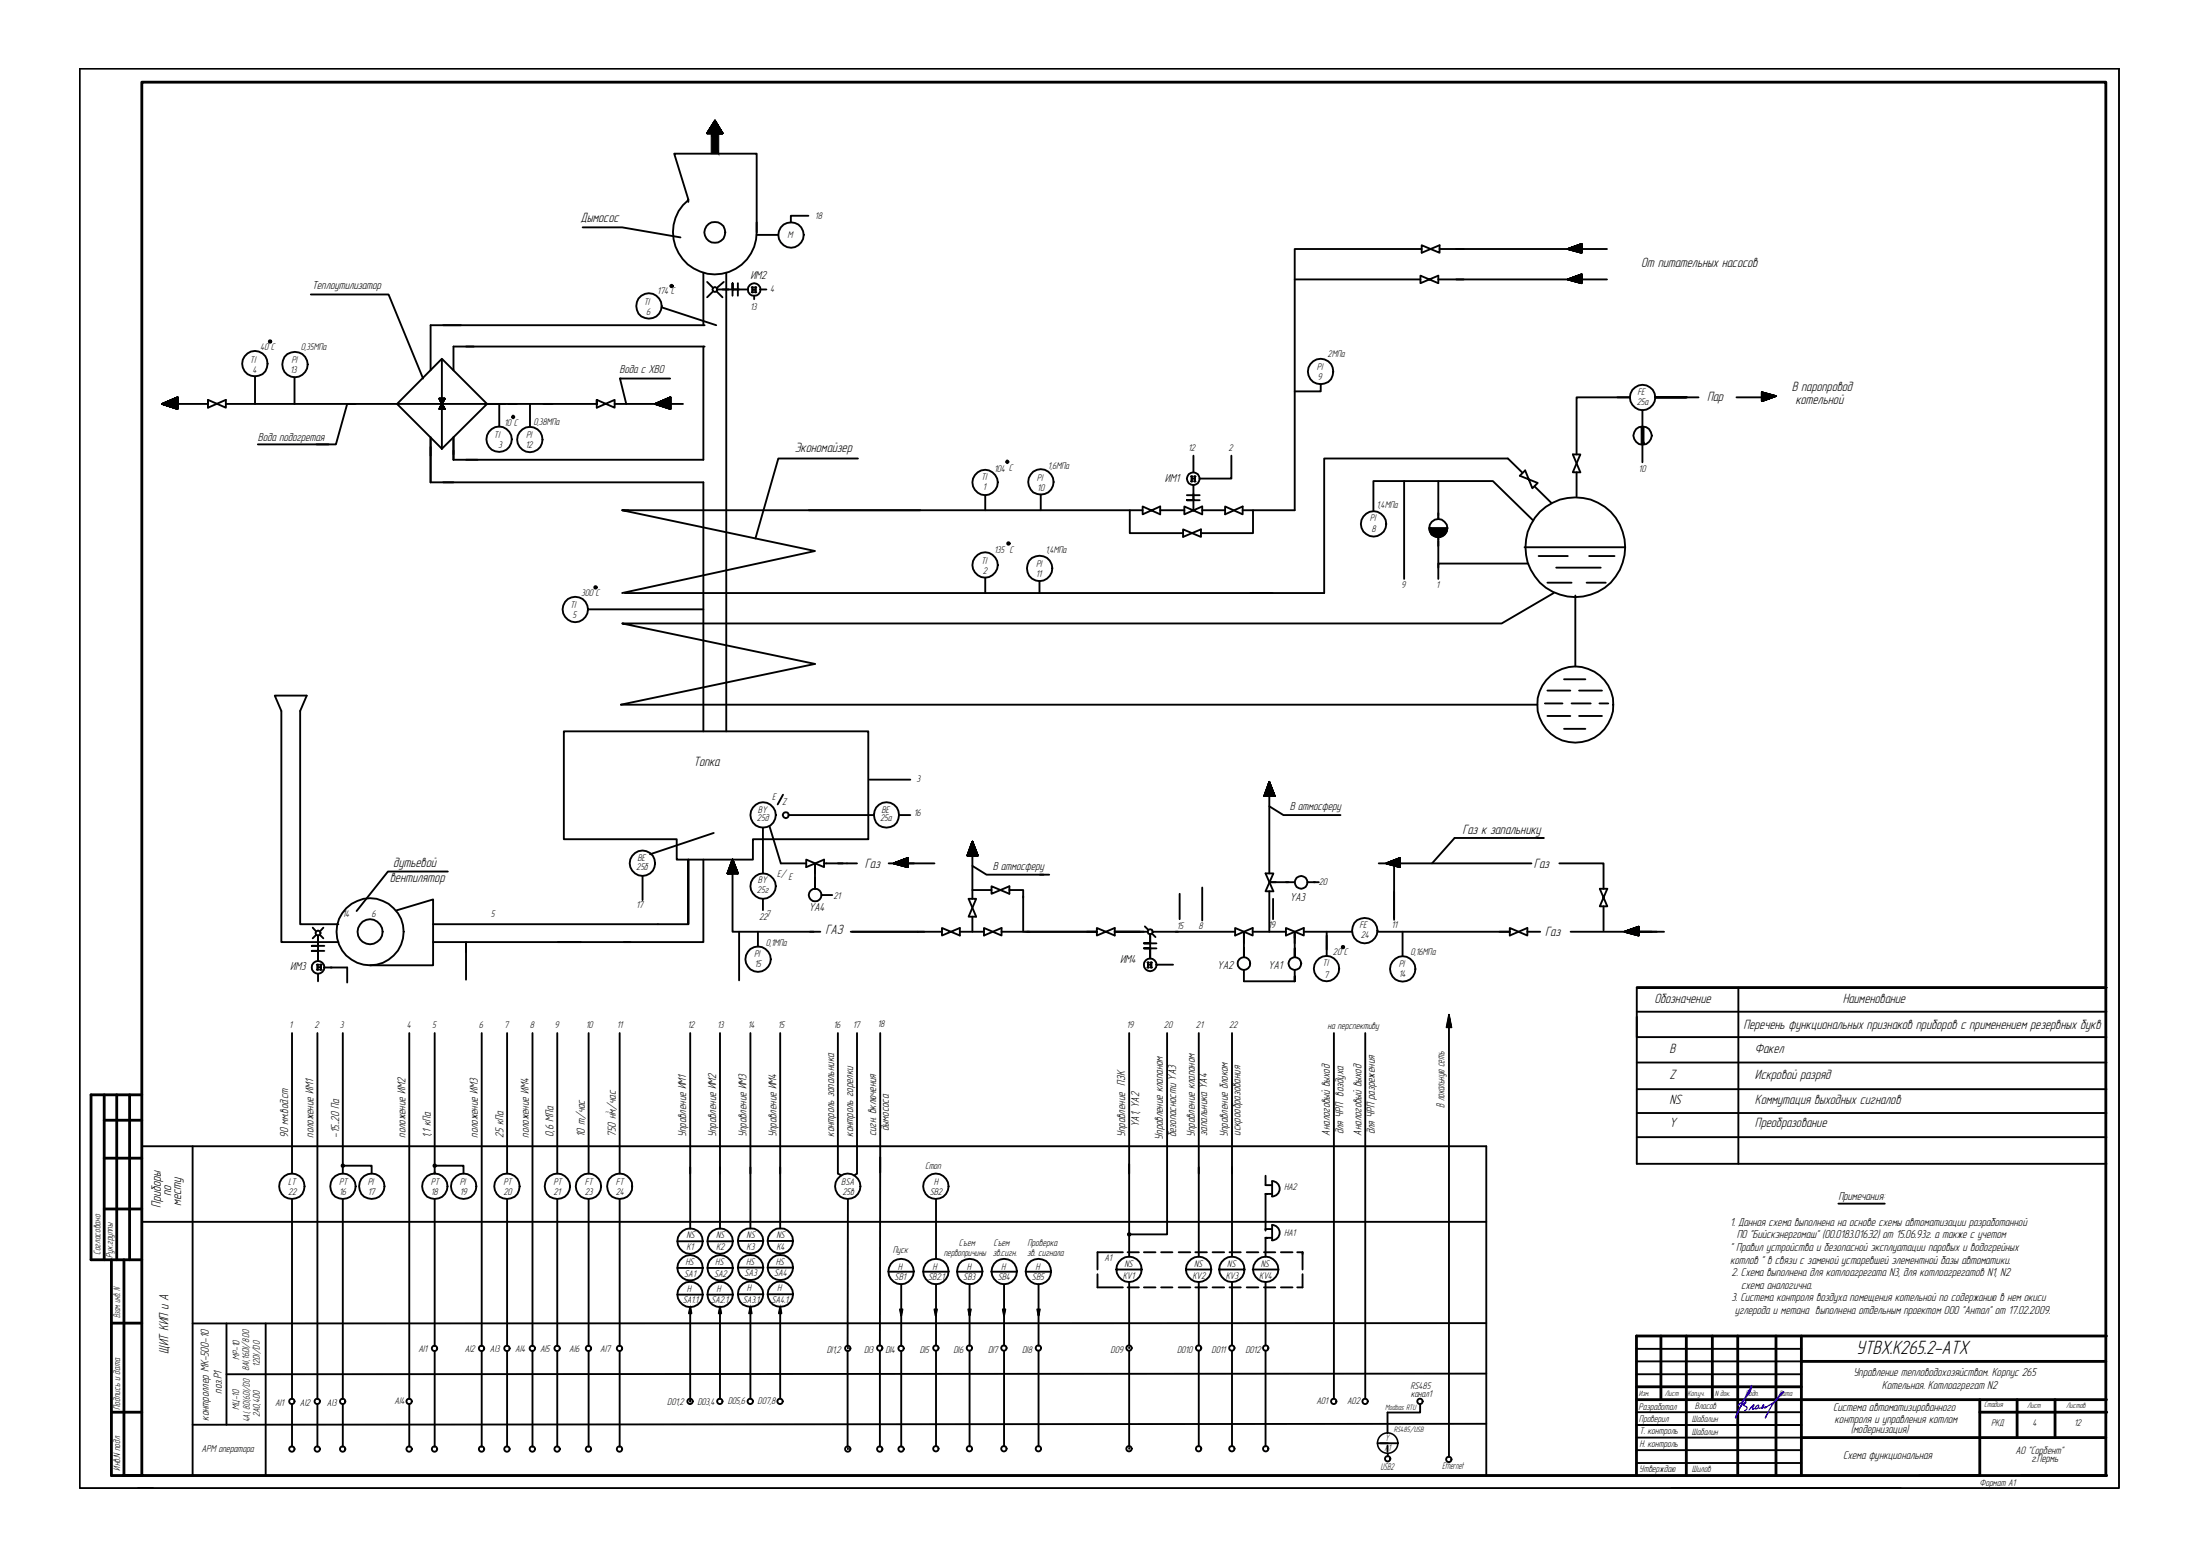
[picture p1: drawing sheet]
<svg xmlns="http://www.w3.org/2000/svg" width="297mm" height="210mm" viewBox="0 0 297 210" stroke-linecap="round" stroke-linejoin="round" font-family="sans-serif">
<!-- layer: 0 -->
<g fill="none" stroke="#000" stroke-width=".25">
<path d="M195.6 138.6v58.1M221 133.3v23.8h63.4M221 140h63.4M234.7 133.3v23.8M284.4 133.3h-63.4h63.4M19.1 154.7h181.6M26 154.7v44.5M170.9 160h.9M171.7 159.4a1.04 1.04 0 0 1 1.1 1.1 1.04 1.04 0 0 1-1.1 1M171.8 159.5v2M221 150.2h63.4M221 143.4h63.4"/>
<path d="M221 153.5h63.4M221 147h63.4M19.1 164.9h181.6M30.6 178.6v13.7M35.9 178.6v20.6M93 177.3l.2-.9 .2 .9M97 177.3l.2-.9 .2 .9M101.1 177.3l.2-.9 .2 .9M105.2 177.3l.1-.9 .2 .9M121.5 176.7l.2 .9 .1-.9M126.2 176.7l.1 .9 .2-.9M130.7 176.7l.2 .9 .2-.9"/>
<path d="M135.4 176.7l.2 .9 .1-.9M140.1 176.7l.1 .9 .2-.9M170.9 165.9h.9M171.1 167.1h-.2h.9M171.1 161.2h-.2h.9M171.7 165.4a1.04 1.04 0 0 1 1.1 1 1.04 1.04 0 0 1-1.1 1M171.8 165.4v2M200.7 178.6h-174.7M19.1 199.2h248.2M186 194.8h2.7M187.3 190.7v2.8M187.3 195.2v.8"/>
<path d="M187.4 196.2v.4M200.7 192.2l-174.7 .1M200.7 185.4l-170.1 .1M221 183.8h22.2M221 185.5h22.2M221 192.4h22.2M221 190.6h22.2M221 182.1h22.2M221 194.1h22.2M221 195.7h22.2M221 197.5h22.2"/>
<circle cx="39.4" cy="189.2" r=".36"/>
<circle cx="39.4" cy="195.6" r=".36"/>
<circle cx="42.8" cy="189.2" r=".36"/>
<circle cx="42.8" cy="195.6" r=".36"/>
<circle cx="46.3" cy="189.2" r=".36"/>
<circle cx="46.3" cy="195.6" r=".36"/>
<circle cx="55.2" cy="189.2" r=".36"/>
<circle cx="55.2" cy="195.6" r=".36"/>
<circle cx="58.7" cy="195.6" r=".36"/>
<circle cx="58.7" cy="182" r=".36"/>
<circle cx="65" cy="195.6" r=".36"/>
<circle cx="65" cy="182" r=".36"/>
<circle cx="68.4" cy="195.6" r=".36"/>
<circle cx="68.4" cy="182" r=".36"/>
<circle cx="71.9" cy="195.6" r=".36"/>
<circle cx="71.9" cy="182" r=".36"/>
<circle cx="75.2" cy="195.6" r=".36"/>
<circle cx="75.2" cy="182" r=".36"/>
<circle cx="79.5" cy="195.6" r=".36"/>
<circle cx="79.5" cy="182" r=".36"/>
<circle cx="83.6" cy="195.6" r=".36"/>
<circle cx="83.6" cy="182" r=".36"/>
<circle cx="93.2" cy="189.2" r=".36"/>
<circle cx="97.2" cy="189.2" r=".36"/>
<circle cx="101.3" cy="189.2" r=".36"/>
<circle cx="105.3" cy="189.2" r=".36"/>
<circle cx="114.5" cy="195.6" r=".36"/>
<circle cx="114.5" cy="182" r=".36"/>
<circle cx="118.8" cy="195.6" r=".36"/>
<circle cx="118.8" cy="182" r=".36"/>
<circle cx="121.7" cy="195.6" r=".36"/>
<circle cx="121.7" cy="182" r=".36"/>
<circle cx="126.4" cy="195.6" r=".36"/>
<circle cx="126.4" cy="182" r=".36"/>
<circle cx="130.9" cy="195.6" r=".36"/>
<circle cx="130.9" cy="182" r=".36"/>
<circle cx="135.5" cy="195.6" r=".36"/>
<circle cx="135.5" cy="182" r=".36"/>
<circle cx="140.2" cy="195.6" r=".36"/>
<circle cx="140.2" cy="182" r=".36"/>
<circle cx="152.4" cy="195.6" r=".36"/>
<circle cx="152.4" cy="182" r=".36"/>
<circle cx="161.8" cy="195.6" r=".36"/>
<circle cx="161.8" cy="182" r=".36"/>
<circle cx="166.3" cy="195.6" r=".36"/>
<circle cx="166.3" cy="182" r=".36"/>
<circle cx="170.9" cy="195.6" r=".36"/>
<circle cx="170.9" cy="182" r=".36"/>
<circle cx="180.1" cy="189.2" r=".36"/>
<circle cx="184.3" cy="189.2" r=".36"/>
<circle cx="187.4" cy="196.9" r=".36"/>
<circle cx="191.7" cy="189.2" r=".36"/>
<circle cx="195.6" cy="197" r=".36"/>
</g>
<g fill="none" stroke="#000" stroke-width=".38">
<path d="M221 187.2h22.2M221 188.9h63.4M224.3 180.3v8.6M227.7 180.3v18.9M231.2 180.3v8.6M234.6 180.3v18.9M239.8 180.3v18.9M243.2 183.8h41.1M243.2 180.3v18.9M243.2 194.1h41.1M267.3 188.9v10.3h-248.2v-188.1h265.2v188.1M267.3 190.6h17.2"/>
<path d="M272.3 188.9v5.2M272.9 199.2h11.5M277.5 188.9v5.2M284.4 180.3h-63.4v18.9"/>
</g>
<!-- layer: 1 -->
<g fill="none" stroke="#000" stroke-width=".25">
<path d="M95.5 18l1-1.7 1.1 1.7h-2.1h1M96.5 16.3v1.7h1.1h-2.1zM96.5 16.3v1.7v-1.7M96.5 18h1.1h-1.1M96.5 16.3l1.1 1.7h-1.1v-1.7l1.1 1.7zM97.6 18h-2.1h2.1M42 39.8h10.5l4.6 11.3M78.7 30.7h5.3l7.9 1.3M90.6 38.5h.2l.1 .1-.1 .1h-.2l-.1-.1zM92.9 27a5.6 5.6 0 0 0 1.2 9.5 5.6 5.6 0 0 0 8.1-5.1v-10.7h-11.2l1.9 6.2v.4M95 36.8v7.1M95.5 38.1l.8 .8"/>
<path d="M96.3 38.9l.2-.2 .2 .2 .2 .2-.2 .2-.2 .1-.2-.1-.1-.2zM96.3 39.3l-.8 .8M96.7 39.3l.9 .8M96.9 39.1h4.1M97.7 38.1l-.9 .8M98.1 36.8v61.9M99.8 39.1h-.9v-.9v1.7M102.2 30v1.4M102.2 31.7h2.9M109.1 29.1h-2.3v.9M174.8 37.7h17M191.8 37.2l2.4 1v-1l-2.4 1z"/>
<path d="M192 33.6h-17.2v35.3h-7M192 33.1l2.4 1v-1l-2.4 1zM194.2 37.7h17.5M194.4 33.6h17.3M211.7 33.6l1.8-.7v1.2zM211.7 33.6l1.8-.7v1.2l-1.8-.5 1.8-.7zM211.7 33.6l1.8 .5-1.8-.5M211.7 37.7l1.8-.7v1.2l-1.8-.5 1.8-.7zM211.7 37.7l1.8 .5-1.8-.5M211.7 37.7l1.8-.7v1.2zM213.5 34.1v-1.2v1.2M213.5 38.2v-1.2v1.2"/>
<path d="M213.5 37.7h3.5M213.5 33.6h3.5M21.9 54.5l2.1-.9v1.6l-2.1-.7 2.1-.9zM21.9 54.5l2.1 .7-2.1-.7 2.1-.9v1.6zM24 53.6v1.6v-1.6M28.1 54l2.4 1v-1l-2.4 1zM28.1 54v.5h-4.3M30.5 54.5h44.1M34.4 50.8v3.7M34.8 60h9.6M39.8 50.9v3.6M46.9 54.5l-1.5 5.5h-2.7"/>
<path d="M58.1 59v6.1h36.9v33.6M59.3 53.8h.7l-.7 1.4h.7zM59.3 53.8h.7l-.3 .7 .3-.7-.3 .7zM59.3 53.8l.4 .7-.4-.7M59.3 55.2h.7h-.7M59.7 48.4l6.1 6.1-6.1 6.1-6.1-6.1zM59.7 54.5l.3 .7h-.7l.4-.7 .3 .7zM59.7 54.5l-.4 .7 .4-.7M59.7 48.5v12M60 53.8h-.7h.7M67.4 54.5v3.1M69.2 56.2l.1-.1 .1 .2-.1 .2-.2-.2z"/>
<path d="M71.6 54.5v3.1M80.6 54l2.4 1v-1l-2.4 1v-1v.5h-7.2M83 54.5h5.4M83.7 51.1h6.8M83.8 51.1h-.1l.9 3.4M88.4 54.5l2.1-.9v1.6zM88.4 54.5l2.1-.9v1.6l-2.1-.7 2.1-.9zM89.3 41.5l7.4 2.4M90.5 53.6v1.6v-1.6M90.5 55.2l-2.1-.7 2.1 .7M90.5 54.5h1.7M95 46.8v15.3h-33.8v-3.1"/>
<path d="M95.1 46.8h-33.9v3.2M95.1 43.9h-37v6.1M178.3 51.9v.9h-3.5M218.4 53.6h1.7h-7.2v7.7M221.8 55.4v7M223.5 53.6h4.3h-4.3M227.6 53.6h-4.1a1.71 1.71 0 0 0-2.4-1.5 1.71 1.71 0 0 0-.5 2.8 1.71 1.71 0 0 0 2.8-.7l.1-.6h5.8M234.5 53.6h3.6M237.9 53l1.8 .5-1.8 .6 1.8-.6-1.8 .6zM239.7 53.5l-1.8-.5 1.8 .5M84 68.9h70.3M84.9 68.9h-.9l26 5.5-26 5.7"/>
<path d="M115.8 61.9h-10.7l-3.1 10.8M133 66.8v2.1M133 78v2.1M135.9 62.2l.1-.1 .2 .3-.2 .1-.2-.1zM140.3 78.4v1.7M140.5 66.8v2.1M152.5 68.9v3.1h7.2M154.3 68.4l2.3 1v-1l-2.3 1zM156.6 68.9h3.3M159.7 71.5l2.5 1v-1l-2.5 1zM159.9 68.4l2.4 1v-1l-2.4 1zM161.1 61.5v2.3"/>
<path d="M161.1 65.5v3.4M162.3 68.9h3.1M165.4 68.4l2.4 1v-1l-2.4 1zM166.3 61.5v3.1h-4.3M169.2 68.9v3.1h-7M185.4 69v-4.1h16.2l5.4 5.4M189.6 64.9v13.2M193 71.3h2.4M194.2 64.9v5.2M194.2 72.5v4.1M205.2 64.2l2.4 1-.7 .7-1-2.4zM205.5 63.8l-1.9-1.9h-24.8v18.2h-94.5"/>
<path d="M205.8 73.9h13.6M206.3 76.1h-12.1v2M207.2 65.7l2.2 2.2M207.7 75.1h4M208.9 78.7h3.3M210.1 76.6h6M212.4 61.3l1 2.5h-1l1-2.5zM212.9 63.8v3.2M214.2 78.7h2.6M214.6 75.1h3.4M76.1 98.7h41.1v14.6h-15.5v2.7h-10.3v-2.7h-15.3zM79.4 82.3h15.6"/>
<path d="M208.6 95h2.4M208.9 93.2h3.1M208.9 96.6h3.1M209.8 80.1l-7.1 4.1h-118.7l26 5.4-26.2 5.5h123.8M211.2 91.7h2.9M211.2 98.4h2.9M212.2 95h2.6M212.7 80.4v9.6M213.2 93.2h3.1M213.2 96.6h3.1M216 95h1.1M60.5 117.6h-8.1l-4.3 5.4"/>
<path d="M86.8 118.2v3.3M95 116v11.2h-10.8M96.4 112.4l-8.6 2.9M98.2 117.9l.7-1.9-.7 1.9M98.4 117.9h1.2h-1.2M98.9 116v9.8h11.9M98.9 116l-.5 1.9h-.2h.2h-.2zM98.9 116l-.5 1.9h1.2l-.7-1.9-.5 1.9 .5-1.9-.7 1.9h.7M98.9 116l.7 1.9h-1.2l.5-1.9 .7 1.9zM98.9 116l-.5 1.9 .5-1.9M103 111.7v6.2M103.9 111.5l1.5 5h3.5"/>
<path d="M105.7 107.3l-.7 1.3M106.5 110h11.5M108.9 116l2.4 1.1v-1.1l-2.4 1.1zM110 116.7v3.3v-1.4M110 116.5v1.4M111.3 116.5h4.4M117.4 105.2h5.5M118 110h.1M120 116.5h6.2M120.7 116.5l1.9-.7v1.3zM120.7 116.5l1.9-.7v1.3l-1.9-.6 1.9-.7zM120.7 116.5l1.9 .6-1.9-.6"/>
<path d="M121.4 110h1.5M122.6 117.1v-1.3v1.3M130.6 115.5l.7-1.9-.7 1.9M131.3 116.9l1.9 1.2h7.7M131.3 113.6l.7 1.9h-1.2l.5-1.9 .7 1.9zM131.3 113.6l-.5 1.9 .5-1.9M131.3 113.6l-.7 1.9h.7M131.3 113.6l-.5 1.9h-.2h.2h-.2zM131.3 115.1v6.2M133.9 119.6l2.4 1.1v-1.1l-2.4 1.1zM140.4 118.1h1.3M162.3 119.8v4.4"/>
<path d="M170.7 107.4l.7-1.8-.7 1.8M170.9 117.9l1 2.4h-1l1-2.4zM171.4 108.8l1.9 1.2h7.7M171.4 105.6l.7 1.8h-1.2l.5-1.8 .7 1.8zM171.4 105.6l-.5 1.8 .5-1.8M171.4 105.6l-.7 1.8h.7v10.5M171.4 105.6l-.5 1.8h-.2h.2h-.2zM171.4 119.1h3.4M176.5 119.1h1.6M186.2 116.5h2.2M187.2 116.5l1.8-.7v1.3l-1.8-.6 1.8-.7zM187.2 116.5l1.8 .6-1.8-.6"/>
<path d="M188.2 116.9v7.3M188.5 116.5h18.3M208.4 113.1h-12l-3 3.4M210.5 116.5h6v3.5M216 120l1 2.3h-1l1-2.3zM39.4 139.4v19M42.2 125.2l.5 .5M42.7 125.7l.2-.1 .3 .1 .1 .2-.1 .3-.3 .1-.2-.1-.1-.3zM42.7 126.2l-.5 .5M42.8 130.2h.2M42.8 130.9h.2M42.9 130.2v.7"/>
<path d="M42.9 139.4v49.4M42.9 130.6h.4M42.9 131.4v1.1M43.2 126.2l.5 .5M43.2 130.2h.2M43.2 130.9h.2M43.3 130.2v.7v-.7M43.7 125.2l-.5 .5M43.8 127.7h-1.7h.8v-1.4v3.4v-1.3h-.8h1.7M43.8 130.6a.87 .87 0 0 1-1.3 .7 .87 .87 0 0 1-.1-1.4 .87 .87 0 0 1 1.3 .4l.1 .3h1M44.6 130.6h2.3v2M45.7 124.8h-5.2v-28.8l.9-2.1h-4.3l.9 2.1v31.2h7.7"/>
<path d="M46.3 139.4v19M53.5 122.9l5-1.5v8.9h-8.5M55.3 139.4v49.4M58.5 124.8h34.4v-8.8v8.8M58.5 127.2h26.6M58.7 139.4v19M62.9 127.2v5M65 139.4v42.3M68.5 139.4v19M71.9 139.4v42.3M75.2 139.4v19M79.5 139.4v19"/>
<path d="M83.7 139.4v19M93.2 139.4v26.5M97.2 139.4v26.5M99.8 125.8v6.5M101.3 139.4v26.4M102.3 125.8v2M103 121.3v1.6M105.3 139.4v26.4M109.4 125.8h.5M110.9 120.8h1.5M113.1 139.4v19l.5 .3M114.9 125.8h12.3"/>
<path d="M115.7 139.4v19l-.4 .3M118.8 139.4v18.9M127.2 125.3l2.4 1v-1l-2.4 1zM129.6 125.8h3.3M130.8 121.3l1 2.4h-1l1-2.4zM131.3 123.7v2.1M131.3 120.1h2.6M132.9 125.3l2.3 1v-1l-2.3 1zM135.2 125.8h12.9M136.3 120.1h1.8v1.1M138.1 121v4.8M148.1 125.3l2.4 1v-1l-2.4 1z"/>
<path d="M150.5 125.8h4.5M152.5 139.4v30.2M154.6 125.1l.4 .4M154.9 130.6h.2M154.9 129.9h.2M155 129.9v.7M155 130.2h.4M155.3 130.6h.2M155.3 129.9h.2M155.4 129.9v.7M155.5 129.9v.7M155.5 126l.5 .5"/>
<path d="M155.6 125.8l-.1 .2-.2 .1-.3-.1v-.2v-.3l.3-.1 .2 .1 .1 .3h3.5M156.1 130.2a.87 .87 0 0 1-1.2 .8 .87 .87 0 0 1-.2-1.5 .87 .87 0 0 1 1.4 .4v.3h2.3M156.1 127.3h-1.7h.9v-1.2v3.3v-1.4h-.9h1.7M157.6 139.4v27.2h-5.3M158.7 125.8h8.1M159.3 120.7v3.4M161.9 139.4v30.2M166.3 139.4v30.2M166.8 125.3l2.3 1v-1l-2.3 1zM168 126.1v3.1v-1.2M168 125.8v1.5M168 130.9v1.6h6.8"/>
<path d="M169.1 125.8h4.5M171.4 120.3v5.5M171.9 121.3v2.8M173.6 125.3l2.4 1v-1l-2.4 1zM174.8 126.1v3.1v-1.2M174.8 130.9v1.6v-.7M174.8 125.8v1.5M176 125.8h6.6M179.1 125.8v3.2M180.1 139.4v49.4M184.3 139.4v49.4M186 125.8h17.8"/>
<path d="M189.4 125.8v3.3M203.8 125.3l2.4 1v-1l-2.4 1zM206.2 125.8h1.8M212.1 125.8h12.6M216.5 122.3v3.3M219.3 125.8l1.9-.7v1.2zM219.3 125.8l1.9-.7v1.2l-1.9-.5 1.9-.7zM219.3 125.8l1.9 .5-1.9-.5M221 137.2v2.8M221 136.6h63.4M221 133.3h63.4M221.2 126.3v-1.2v1.2"/>
<path d="M46.3 157.4h3.9v1M58.7 157.4h3.9v1M118.8 156.2v25.5M170.9 158.7v1.3M200.7 154.7v44.5M39.4 161.8v27M46.3 161.8v27M58.7 161.8v19.9M68.5 161.8v19.9M75.2 161.8v19.9M79.5 161.8v19.9M83.7 161.8v19.9"/>
<path d="M91.5 167.6h3.4M91.5 171.2h3.4M91.5 174.8h3.4M93.2 169.2v.2M93.2 172.8v.2M93.2 176.4v12.4M95.5 167.6h3.4M95.5 171.2h3.4M95.5 174.8h3.4M97.2 169.2v.2M97.2 172.8v.2M97.2 176.4v12.4"/>
<path d="M99.6 167.5h3.5M99.6 171.1h3.5M99.6 174.7h3.5M101.3 169.2v.2M101.3 172.8v.2M101.3 176.4v12.4M103.6 167.5h3.5M103.6 171.1h3.5M103.6 174.7h3.5M105.3 169.2v.2M105.3 172.8v.2M105.3 176.4v12.4"/>
<path d="M114.5 161.8l-.1 19.9M119.9 171.7h3.5M121.7 173.4v8.3M124.6 171.7h3.5M126.4 161.8v8.1M126.4 173.4v8.3M129.2 171.7h3.4M130.9 173.4v8.3M133.8 171.7h3.5M135.6 173.4v8.3M138.5 171.7h3.4M140.2 173.4v8.3"/>
<path d="M148.2 172v1.8h3.4M150.7 171.4h3.4a1.71 1.71 0 0 1-2.4 1.5 1.71 1.71 0 0 1-.4-2.8 1.71 1.71 0 0 1 2.8 .7v.6M151.6 169h-3.4v2.4M152.2 169h1.6M152.2 173.8h1.6M152.5 173.1v8.5M154.4 169h1.6M154.4 173.8h1.6M156.8 169h1.5M156.8 173.8h1.5M159.1 169h1.6M159.1 173.8h1.6"/>
<path d="M160.1 171.4h3.4a1.71 1.71 0 0 1-2.4 1.5 1.71 1.71 0 0 1-.4-2.8 1.71 1.71 0 0 1 2.8 .7v.6M161.4 169h1.6M161.4 173.8h1.6M161.9 173.1v8.5M163.7 169h1.6M163.7 173.8h1.6M164.6 171.4h3.4a1.71 1.71 0 0 1-2.4 1.5 1.71 1.71 0 0 1-.4-2.8 1.71 1.71 0 0 1 2.8 .7v.6M166 169h1.5M166 173.8h1.5M166.3 173.1v8.5M168.3 169h1.6M168.3 173.8h1.6"/>
<path d="M169.1 171.4h3.5M170.7 169h1.5M170.7 173.8h1.5M170.9 161.2v4.9M170.9 167.1v2.5M170.9 173.1v8.5M172.9 169h1.6M172.9 173.8h1.6M175.1 169h.8v2.4M175.9 172v1.8h-.8M248.2 162.5h6.3M39.4 189.5v5.8"/>
<path d="M42.9 189.5v5.8M46.3 189.5v5.8M55.3 189.2h.1M55.3 195.6h.1M55.3 189.5v5.8M58.7 182.4v12.9M65 182.4v12.9M68.5 182.4v12.9M71.9 182.3v13M75.2 182.4v12.9M79.5 182.4v12.9M83.7 182.4v12.9"/>
<path d="M93.2 189.2h.1M114.4 182.4v12.9M114.5 182h.1M114.5 195.6h.1M118.8 182.4v12.9M121.7 182.4v12.9M126.4 182.3v12.9M130.9 182.3v12.9M135.6 182.3v12.9M140.2 182.3v12.9M152.5 182h.1M152.5 195.6h.1"/>
<path d="M152.5 182.3v12.9M161.9 182.3v12.9M166.3 182.3v12.9M170.9 182.3v12.9M191.7 189.5v1.2h-4.4M18.6 200.9h238M20.7 200.9h-9.9v-191.6h275.3v191.6h-60.4"/>
<circle cx="96.5" cy="31.4" r="1.42"/>
<circle cx="106.8" cy="31.7" r="1.71"/>
<circle cx="34.4" cy="49.1" r="1.72"/>
<circle cx="36.5" cy="46.1" r=".17"/>
<circle cx="39.8" cy="49.2" r="1.72"/>
<circle cx="67.4" cy="59.3" r="1.72"/>
<circle cx="71.5" cy="59.3" r="1.71"/>
<circle cx="87.6" cy="41.3" r="1.73"/>
<circle cx="178.3" cy="50.2" r="1.72"/>
<circle cx="221.8" cy="58.8" r="1.23"/>
<circle cx="80.4" cy="79.3" r=".17"/>
<circle cx="133" cy="65.1" r="1.71"/>
<circle cx="133" cy="76.3" r="1.71"/>
<circle cx="136.2" cy="73.4" r=".17"/>
<circle cx="140.4" cy="76.7" r="1.72"/>
<circle cx="140.5" cy="65.1" r="1.73"/>
<circle cx="185.5" cy="70.7" r="1.71"/>
<circle cx="194.2" cy="71.3" r="1.24"/>
<circle cx="212.7" cy="73.9" r="6.7"/>
<circle cx="77.7" cy="82.3" r="1.71"/>
<circle cx="212.7" cy="95.1" r="5.1"/>
<circle cx="86.7" cy="116.5" r="1.71"/>
<circle cx="103" cy="110" r="1.72"/>
<circle cx="103" cy="119.6" r="1.71"/>
<circle cx="106.1" cy="110" r=".39"/>
<circle cx="119.7" cy="110" r="1.72"/>
<circle cx="175.7" cy="119.1" r=".86"/>
<circle cx="50" cy="125.8" r="1.69"/>
<circle cx="50" cy="125.8" r="4.5"/>
<circle cx="102.4" cy="129.5" r="1.72"/>
<circle cx="110.1" cy="120.8" r=".86"/>
<circle cx="167.9" cy="130.1" r=".85"/>
<circle cx="174.8" cy="130.1" r=".86"/>
<circle cx="179.1" cy="130.7" r="1.71"/>
<circle cx="181.3" cy="127.9" r=".17"/>
<circle cx="184.3" cy="125.6" r="1.72"/>
<circle cx="189.4" cy="130.8" r="1.72"/>
<circle cx="46.3" cy="157.4" r=".17"/>
<circle cx="58.7" cy="157.4" r=".17"/>
<circle cx="39.4" cy="160.1" r="1.72"/>
<circle cx="46.3" cy="160.1" r="1.73"/>
<circle cx="50.2" cy="160.1" r="1.73"/>
<circle cx="58.7" cy="160.1" r="1.73"/>
<circle cx="62.6" cy="160.1" r="1.72"/>
<circle cx="68.4" cy="160.1" r="1.72"/>
<circle cx="75.2" cy="160.1" r="1.73"/>
<circle cx="79.4" cy="160.1" r="1.72"/>
<circle cx="83.6" cy="160.1" r="1.72"/>
<circle cx="93.2" cy="174.7" r="1.71"/>
<circle cx="93.2" cy="167.5" r="1.71"/>
<circle cx="93.2" cy="171.1" r="1.71"/>
<circle cx="97.2" cy="167.5" r="1.72"/>
<circle cx="97.2" cy="174.7" r="1.72"/>
<circle cx="97.2" cy="171.1" r="1.72"/>
<circle cx="101.3" cy="171.1" r="1.73"/>
<circle cx="101.3" cy="167.5" r="1.73"/>
<circle cx="101.3" cy="174.7" r="1.73"/>
<circle cx="105.4" cy="167.5" r="1.72"/>
<circle cx="105.4" cy="174.7" r="1.72"/>
<circle cx="105.4" cy="171.1" r="1.72"/>
<circle cx="114.5" cy="160.1" r="1.72"/>
<circle cx="121.7" cy="171.6" r="1.71"/>
<circle cx="126.4" cy="160.1" r="1.72"/>
<circle cx="126.4" cy="171.6" r="1.71"/>
<circle cx="130.9" cy="171.6" r="1.72"/>
<circle cx="135.6" cy="171.6" r="1.71"/>
<circle cx="140.2" cy="171.6" r="1.71"/>
<circle cx="152.5" cy="166.6" r=".17"/>
<circle cx="170.9" cy="171.3" r="1.71"/>
</g>
<g fill="#000" stroke="#000" stroke-width=".14">
<path d="M96.5 16.3v1.7h-1zM96.5 18h1.1zM96.5 16.3l1.1 1.7h-1.1zM211.7 33.6l1.8-.7v1.2zM211.7 37.7l1.8-.7v1.2zM21.9 54.5l2.1-.9v1.6zM59.3 53.8h.7l-.3 .7zM59.7 54.5l.3 .7h-.7zM88.4 54.5l2.1-.9v1.6zM237.9 53l1.8 .5-1.8 .6zM98.9 116l-.5 1.9h-.2zM98.9 116l.7 1.9h-1.2z"/>
<path d="M120.7 116.5l1.9-.7v1.3zM131.3 113.6l-.5 1.9h-.2zM131.3 113.6l.7 1.9h-1.2zM171.4 105.6l-.5 1.8h-.2zM171.4 105.6l.7 1.8h-1.2zM187.2 116.5l1.8-.7v1.3zM219.3 125.8l1.9-.7v1.2z"/>
<path d="M96 18v2.7h1zM96 18h1v2.7z"/>
<path d="M221.6 57.6l.4 2.4v-2.4zM221.6 57.6l.4 2.4h-.4z"/>
<path d="M193.9 72.5h.6zM193.9 72.5h.4z"/>
<path d="M193.6 72.4l.9 .1 .2-.1zM193.6 72.4l.9 .1z"/>
<path d="M193.4 72.3l1.3 .1 .2-.1zM193.4 72.3l1.3 .1h-1.1z"/>
<path d="M193.3 72.1l1.6 .2 .2-.2zM193.3 72.1l1.6 .2h-1.5z"/>
<path d="M193.1 71.9l2 .2 .2-.2zM193.1 71.9l2 .2h-1.8z"/>
<path d="M193.1 71.8l2.2 .1v-.1zM193.1 71.8l2.2 .1h-2.2z"/>
<path d="M193 71.5l2.3 .3 .1-.3zM193 71.5l2.3 .3h-2.2z"/>
<path d="M193 71.3l2.4 .2v-.2zM193 71.3l2.4 .2h-2.4z"/>
</g>
<path d="M12.3 147.8v22.3M15 199.2h4.1h-2.4M259.2 199.2h25.2" fill="none" stroke="#000" stroke-width=".38"/>
<!-- layer: MAIN -->
<path d="M12.3 147.8h6.8M14.1 147.8v22.3M14.1 151.2h5M14.1 156.3h5M15.8 147.8v22.3M17.5 147.8v22.3M12.3 170.1h6.8M14.1 163.2h5M15 170.1v29.1M15 178.6h4.1M16.7 170.1v29.1M15 190.6h4.1" fill="none" stroke="#000" stroke-width=".38"/>
<!-- layer: 0 -->
<g fill="#000" stroke="#000" stroke-width=".14">
<path d="M93.2 176.4l.2 .9h-.4zM97.2 176.4l.2 .9h-.4zM101.3 176.4l.2 .9h-.4zM105.3 176.4l.2 .9h-.3zM121.5 176.7h.3l-.1 .9zM126.2 176.7h.3l-.2 .9zM130.7 176.7h.4l-.2 .9zM135.4 176.7h.3l-.1 .9zM140.1 176.7h.3l-.2 .9z"/>
<path d="M195.6 136.9l.4 1.8zM195.6 136.9v1.8h.4zM195.6 136.9v1.8h-.3z"/>
</g>
<g fill="none" stroke="#000" stroke-width=".21">
<path d="M195.6 136.9l.4 1.8h-.7z"/>
<circle cx="187.4" cy="194.8" r="1.38"/>
</g>
<path d="M234.7 189.7a5.4 5.4 0 0 0 1.8-2.5v-.2l-2.2 4.3a4.3 4.3 0 0 1 1.4-2.1h.1l-.1 .2-.3 .3 .5 .3v.2l-.3 .2M237 189.9l.2-.1 .3-.1-.1 .3-.2 .2h-.2v-.1l-.4 .1 .2-.6-.7 .7M237.4 190a.67 .67 0 0 0 .8-.3h-.1l-.2 .4 .2-.1M238.2 190l.2-.1-.1 .2a6.9 6.9 0 0 0 2.5-2.3 11.8 11.8 0 0 0-1.9 2.6l-.5 1 .4-.8" fill="none" stroke="#2e00b8" stroke-width=".17"/>
<g font-size="3.5">
<text x="100.5" y="40.6">H</text>
<text x="159.8" y="66.3">H</text>
</g>
<text font-size="2.7" x="250.6" y="182.7">УТВХ.К265.2-АТХ</text>
<g font-size="1.9">
<text x="78.4" y="30">Дымосос</text>
<text x="221.6" y="36">От питательных насосов</text>
<text x="241.9" y="52.8">В паропровод</text>
<text x="230.5" y="54.1">Пар</text>
<text x="242.4" y="54.5">котельной</text>
<text x="107.3" y="61">Экономайзер</text>
<text x="93.6" y="103.3">Топка</text>
<text x="197.5" y="112.6">Газ к запальнику</text>
<text x="52.6" y="119">вентилятор</text>
<text x="53.1" y="117">дутьевой</text>
<text x="116.8" y="117.2">Газ</text>
<text x="207.1" y="117.2">Газ</text>
<text x="111.4" y="126.1">ГАЗ</text>
<text x="208.6" y="126.3">Газ</text>
<text x="223.4" y="135.3">Обозначение</text>
<text x="248.8" y="135.3">Наименование</text>
<text x="225.4" y="142.2">B</text>
<text x="235.4" y="138.9">Перечень функциональных признаков приборов с применением резервных букв</text>
<text x="237" y="142.2">Факел</text>
<text x="225.4" y="145.7">Z</text>
<text x="225.4" y="149">NS</text>
<text x="237" y="145.7">Искровой разряд</text>
<text x="237" y="149">Коммутация выходных сигналов</text>
<text x="225.4" y="152.2">Y</text>
<text x="237" y="152.2">Преобразование</text>
<text x="23.1" y="161.5" transform="rotate(-90 23.1 161.5)">по</text>
<text x="21.7" y="163" transform="rotate(-90 21.7 163)">Приборы</text>
<text x="24.4" y="162.7" transform="rotate(-90 24.4 162.7)">месту</text>
<text x="22.7" y="182.8" transform="rotate(-90 22.7 182.8)">ЩИТ КИП и А</text>
</g>
<g font-size="1.6">
<text x="42.1" y="39.1">Теплоутилизатор</text>
<text x="101.3" y="37.7">ИМ2</text>
<text x="83.7" y="50.4">Вода с ХВО</text>
<text x="34.8" y="59.5">Вода подогретая</text>
<text x="157.3" y="65.1">ИМ1</text>
<text x="174.1" y="109.3">В атмосферу</text>
<text x="134" y="117.4">В атмосферу</text>
<text x="109.2" y="123">YA4</text>
<text x="174.1" y="121.7">YA3</text>
<text x="39.2" y="130.9">ИМ3</text>
<text x="151.2" y="130">ИМ4</text>
<text x="164.4" y="130.8">YA2</text>
<text x="171.2" y="130.8">YA1</text>
<text x="195" y="149.6" transform="rotate(-90 195 149.6)">В локальную сеть</text>
<text x="38.9" y="153.6" transform="rotate(-90 38.9 153.6)">90 мм.вод.ст</text>
<text x="42.3" y="153.6" transform="rotate(-90 42.3 153.6)">положение ИМ1</text>
<text x="45.8" y="153.6" transform="rotate(-90 45.8 153.6)">-15...20 Па</text>
<text x="54.8" y="153.6" transform="rotate(-90 54.8 153.6)">положение ИМ2</text>
<text x="58.2" y="153.6" transform="rotate(-90 58.2 153.6)">1,1 кПа</text>
<text x="64.5" y="153.6" transform="rotate(-90 64.5 153.6)">положение ИМ3</text>
<text x="68" y="153.6" transform="rotate(-90 68 153.6)">25 кПа</text>
<text x="71.4" y="153.6" transform="rotate(-90 71.4 153.6)">положение ИМ4</text>
<text x="74.7" y="153.5" transform="rotate(-90 74.7 153.5)">0,6 МПа</text>
<text x="79" y="153.5" transform="rotate(-90 79 153.5)">10 т/час</text>
<text x="83.2" y="153.5" transform="rotate(-90 83.2 153.5)">750 нм/час</text>
<text x="92.6" y="153.5" transform="rotate(-90 92.6 153.5)">Управление ИМ1</text>
<text x="96.7" y="153.5" transform="rotate(-90 96.7 153.5)">Управление ИМ2</text>
<text x="100.8" y="153.5" transform="rotate(-90 100.8 153.5)">Управление ИМ3</text>
<text x="104.8" y="153.5" transform="rotate(-90 104.8 153.5)">Управление ИМ4</text>
<text x="112.6" y="153.5" transform="rotate(-90 112.6 153.5)">контроль запальника</text>
<text x="115.2" y="153.5" transform="rotate(-90 115.2 153.5)">контроль горелки</text>
<text x="118.3" y="153.4" transform="rotate(-90 118.3 153.4)">сигн. включения</text>
<text x="120" y="152.7" transform="rotate(-90 120 152.7)">дымососа</text>
<text x="151.9" y="153.5" transform="rotate(-90 151.9 153.5)">Управление ПЗК</text>
<text x="153.8" y="152.1" transform="rotate(-90 153.8 152.1)">YA1, YA2</text>
<text x="157" y="153.8" transform="rotate(-90 157 153.8)">Управление клапаном</text>
<text x="158.8" y="153.5" transform="rotate(-90 158.8 153.5)">безопасности YA3</text>
<text x="161.3" y="153.5" transform="rotate(-90 161.3 153.5)">Управление клапаном</text>
<text x="163" y="153.3" transform="rotate(-90 163 153.3)">запальника YA4</text>
<text x="165.8" y="153.5" transform="rotate(-90 165.8 153.5)">Управление блоком</text>
<text x="167.5" y="153.3" transform="rotate(-90 167.5 153.3)">искрообразования</text>
<text x="179.5" y="153.3" transform="rotate(-90 179.5 153.3)">Аналоговый выход</text>
<text x="181.4" y="153.1" transform="rotate(-90 181.4 153.1)">для ЧРП воздуха</text>
<text x="183.8" y="153.3" transform="rotate(-90 183.8 153.3)">Аналоговый выход</text>
<text x="185.6" y="153.1" transform="rotate(-90 185.6 153.1)">для ЧРП разрежения</text>
<text x="233.6" y="165.4">1. Данная схема выполнена на основе схемы автоматизации разработанной</text>
<text x="234.5" y="167.1">ПО &quot;Бийскэнергомаш&quot; (00.0183.016Э2) от 15.06.93г. а также с учетом</text>
<text x="248.2" y="162">Примечания:</text>
<text x="233.6" y="170.6">котлов &quot; в связи с заменой устаревшей элементной базы автоматики.</text>
<text x="233.6" y="168.9">&quot; Правил устройства и безопасной эксплуатации паровых и водогрейных</text>
<text x="233.8" y="172.3">2. Схема выполнена для котлоагрегата N3, для котлоагрегатов N1, N2</text>
<text x="233.8" y="175.7">3. Система контроля воздуха помещения котельной по содержанию в нем окиси</text>
<text x="234.2" y="177.4">углерода и метана выполнена отдельным проектом ООО &quot;Антал&quot; от 17.02.2009.</text>
<text x="235.1" y="174">схема аналогична.</text>
<text x="250.2" y="185.7">Управление тепловодохозяйством. Корпус 265</text>
<text x="28.2" y="191.8" transform="rotate(-90 28.2 191.8)">контроллер МК-500-10</text>
<text x="29.9" y="188.1" transform="rotate(-90 29.9 188.1)">поз.Р1</text>
<text x="247.5" y="190.5">Система автоматизированного</text>
<text x="254.1" y="187.5">Котельная. Котлоагрегат N2</text>
<text x="247.7" y="192">контроля и управления котлом</text>
<text x="248.8" y="197">Cхема функциональная</text>
<text x="249.9" y="193.5">(модернизация)</text>
</g>
<g font-size="1.5">
<text x="272.1" y="196.2">АО &quot;Сорбент&quot;</text>
<text x="274.3" y="197.4">г.Пермь</text>
</g>
<text font-size="1.4" x="27.2" y="196">АРМ оператора</text>
<g font-size="1.3">
<text x="110" y="29.5">18</text>
<text x="106.3" y="32.2">M</text>
<text x="86.9" y="41.1">TI</text>
<text x="88.7" y="39.7">174 С</text>
<text x="101.3" y="41.8">13</text>
<text x="104" y="39.4">4</text>
<text x="35.1" y="47.3">40 С</text>
<text x="40.6" y="47.2">0,35МПа</text>
<text x="87.3" y="42.5">6</text>
<text x="33.8" y="48.9">TI</text>
<text x="34.1" y="50.3">4</text>
<text x="39.2" y="50.4">13</text>
<text x="39.3" y="49">PI</text>
<text x="177.8" y="50">PI</text>
<text x="177.9" y="51.4">9</text>
<text x="179.3" y="48.2">2МПа</text>
<text x="221.1" y="53.3">FE</text>
<text x="66.7" y="59.1">TI</text>
<text x="68.1" y="57.5">10 С</text>
<text x="71" y="59.2">PI</text>
<text x="72" y="57.4">0,38МПа</text>
<text x="221" y="54.7">25а</text>
<text x="67.2" y="60.5">3</text>
<text x="71" y="60.5">12</text>
<text x="132.5" y="64.8">TI</text>
<text x="134.2" y="63.7">104 C</text>
<text x="140" y="64.9">PI</text>
<text x="141.5" y="63.3">1,6МПа</text>
<text x="160.4" y="60.8">12</text>
<text x="165.9" y="60.8">2</text>
<text x="221.2" y="63.8">10</text>
<text x="132.7" y="66.2">1</text>
<text x="140.1" y="66.3">10</text>
<text x="185" y="70.4">PI</text>
<text x="185.2" y="71.8">8</text>
<text x="185.9" y="68.6">1,4МПа</text>
<text x="132.5" y="76.1">TI</text>
<text x="132.7" y="77.5">2</text>
<text x="134.2" y="74.6">135 C</text>
<text x="139.8" y="77.9">11</text>
<text x="139.9" y="76.5">PI</text>
<text x="141.2" y="74.6">1,4МПа</text>
<text x="77" y="82.1">TI</text>
<text x="77.3" y="83.5">5</text>
<text x="78.5" y="80.4">300 С</text>
<text x="189.2" y="79.3">9</text>
<text x="193.9" y="79.3">1</text>
<text x="104.2" y="108">E</text>
<text x="123.8" y="105.6">3</text>
<text x="102.2" y="110.9">25д</text>
<text x="102.3" y="109.7">BY</text>
<text x="105.6" y="108.6">Z</text>
<text x="118.8" y="110.9">25а</text>
<text x="119" y="109.7">BE</text>
<text x="123.4" y="110.2">16</text>
<text x="85.9" y="117.4">25б</text>
<text x="86.1" y="116.2">BE</text>
<text x="102.3" y="119.3">BY</text>
<text x="104.9" y="118.4">E/</text>
<text x="106.4" y="118.7">E</text>
<text x="178.1" y="119.4">20</text>
<text x="46.2" y="123.7">14</text>
<text x="50.1" y="123.7">6</text>
<text x="66.3" y="123.7">5</text>
<text x="85.9" y="122.6">17</text>
<text x="102.2" y="120.5">25г</text>
<text x="102.5" y="124.2">22</text>
<text x="103.4" y="123.7">7</text>
<text x="112.5" y="121.3">21</text>
<text x="158.9" y="125.4">15</text>
<text x="161.8" y="125.4">8</text>
<text x="171.2" y="125.3">19</text>
<text x="183.6" y="125.3">FE</text>
<text x="187.9" y="125.3">11</text>
<text x="101.8" y="129.2">PI</text>
<text x="101.9" y="130.5">15</text>
<text x="103.4" y="127.7">0,1МПа</text>
<text x="178.6" y="130.4">TI</text>
<text x="178.8" y="132">7</text>
<text x="180" y="128.9">20 С</text>
<text x="183.7" y="126.6">24</text>
<text x="188.9" y="130.5">PI</text>
<text x="188.9" y="131.8">14</text>
<text x="190.4" y="128.9">0,16МПа</text>
<text x="39" y="138.8">1</text>
<text x="42.5" y="138.8">2</text>
<text x="45.9" y="138.8">3</text>
<text x="54.9" y="138.8">4</text>
<text x="58.3" y="138.8">5</text>
<text x="64.7" y="138.8">6</text>
<text x="68.1" y="138.8">7</text>
<text x="71.5" y="138.8">8</text>
<text x="74.9" y="138.8">9</text>
<text x="79.1" y="138.8">10</text>
<text x="83.3" y="138.8">11</text>
<text x="92.8" y="138.8">12</text>
<text x="96.8" y="138.8">13</text>
<text x="101" y="138.7">14</text>
<text x="105" y="138.7">15</text>
<text x="112.5" y="138.8">16</text>
<text x="115.2" y="138.8">17</text>
<text x="118.5" y="138.6">18</text>
<text x="152.1" y="138.7">19</text>
<text x="157.2" y="138.7">20</text>
<text x="161.5" y="138.7">21</text>
<text x="166" y="138.7">22</text>
<text x="179.3" y="138.9">на перспективу</text>
<text x="38.9" y="160">LT</text>
<text x="38.9" y="161.3">22</text>
<text x="45.8" y="160">PT</text>
<text x="45.8" y="161.3">16</text>
<text x="49.7" y="160">PI</text>
<text x="49.7" y="161.3">17</text>
<text x="58.2" y="160">PT</text>
<text x="58.2" y="161.3">18</text>
<text x="62.1" y="160">PI</text>
<text x="62.1" y="161.3">19</text>
<text x="68" y="160">PT</text>
<text x="68" y="161.3">20</text>
<text x="74.7" y="160">PT</text>
<text x="74.7" y="161.3">21</text>
<text x="79" y="160">FT</text>
<text x="79" y="161.3">23</text>
<text x="83.2" y="160">FT</text>
<text x="83.2" y="161.3">24</text>
<text x="113.6" y="160">BSA</text>
<text x="113.8" y="161.3">25в</text>
<text x="124.9" y="157.8">Стоп</text>
<text x="125.5" y="161.3">SB2</text>
<text x="126.1" y="160">H</text>
<text x="173.4" y="160.7">HA2</text>
<text x="92.7" y="167.2">NS</text>
<text x="96.7" y="167.2">NS</text>
<text x="100.8" y="167.1">NS</text>
<text x="104.8" y="167.1">NS</text>
<text x="173.4" y="166.9">HA1</text>
<text x="13.6" y="169.4" transform="rotate(-90 13.6 169.4)">Согласовано</text>
<text x="15.3" y="169.8" transform="rotate(-90 15.3 169.8)">Рук.группы</text>
<text x="92.4" y="172.3">SA1</text>
<text x="92.6" y="170.8">HS</text>
<text x="92.7" y="168.7">К1</text>
<text x="96.4" y="172.3">SA2</text>
<text x="96.6" y="170.8">HS</text>
<text x="96.7" y="168.7">К2</text>
<text x="100.5" y="172.3">SA3</text>
<text x="100.7" y="170.7">HS</text>
<text x="100.8" y="168.7">К3</text>
<text x="104.5" y="172.3">SA4</text>
<text x="104.7" y="170.7">HS</text>
<text x="104.8" y="168.7">К4</text>
<text x="120.5" y="169.1">Пуск</text>
<text x="120.8" y="172.8">SB1</text>
<text x="121.2" y="171.4">H</text>
<text x="125.3" y="172.8">SB2.1</text>
<text x="125.9" y="171.4">H</text>
<text x="127.4" y="169.5">первопричины</text>
<text x="129.5" y="168.1">Съем</text>
<text x="130.1" y="172.8">SB3</text>
<text x="130.5" y="171.4">H</text>
<text x="134" y="169.5">зв.сигн.</text>
<text x="134.1" y="168.1">Съем</text>
<text x="134.7" y="172.8">SB4</text>
<text x="135.2" y="171.4">H</text>
<text x="138.7" y="169.5">зв. сигнала</text>
<text x="138.7" y="168.1">Проверка</text>
<text x="139.3" y="172.8">SB5</text>
<text x="139.8" y="171.4">H</text>
<text x="149.1" y="170.2">А1</text>
<text x="151.6" y="172.6">KV1</text>
<text x="151.8" y="171">NS</text>
<text x="161" y="172.6">KV2</text>
<text x="161.2" y="171">NS</text>
<text x="165.5" y="172.6">KV3</text>
<text x="165.7" y="171">NS</text>
<text x="170" y="172.6">KV4</text>
<text x="170.2" y="171">NS</text>
<text x="16.2" y="177.9" transform="rotate(-90 16.2 177.9)">Взам. инв. N</text>
<text x="92.2" y="175.9">SA1.1</text>
<text x="92.7" y="174.4">H</text>
<text x="96" y="175.9">SA2.1</text>
<text x="96.7" y="174.4">H</text>
<text x="100.3" y="175.9">SA3.1</text>
<text x="100.9" y="174.3">H</text>
<text x="104.2" y="175.9">SA4.1</text>
<text x="104.9" y="174.3">H</text>
<text x="32.3" y="183.6" transform="rotate(-90 32.3 183.6)">МР-10</text>
<text x="33.6" y="185.1" transform="rotate(-90 33.6 185.1)">8AI,16DI/8DO</text>
<text x="35.1" y="184.5" transform="rotate(-90 35.1 184.5)">12DI/DO</text>
<text x="56.5" y="182.5">AI1</text>
<text x="62.8" y="182.5">AI2</text>
<text x="66.1" y="182.5">AI3</text>
<text x="69.6" y="182.5">AI4</text>
<text x="72.9" y="182.5">AI5</text>
<text x="76.8" y="182.5">AI6</text>
<text x="81" y="182.5">AI7</text>
<text x="111.6" y="182.6">DI1,2</text>
<text x="116.7" y="182.6">DI3</text>
<text x="119.6" y="182.6">DI4</text>
<text x="124.2" y="182.6">DI5</text>
<text x="128.7" y="182.6">DI6</text>
<text x="133.4" y="182.6">DI7</text>
<text x="138" y="182.6">DI8</text>
<text x="150" y="182.6">DO9</text>
<text x="158.9" y="182.6">DO10</text>
<text x="163.6" y="182.6">DO11</text>
<text x="168.2" y="182.6">DO12</text>
<text x="16.2" y="190.3" transform="rotate(-90 16.2 190.3)">Подпись и дата</text>
<text x="32.3" y="190.3" transform="rotate(-90 32.3 190.3)">МЦ-10</text>
<text x="33.7" y="192" transform="rotate(-90 33.7 192)">4AI, 8DI,6DI/DO</text>
<text x="35.1" y="191.3" transform="rotate(-90 35.1 191.3)">2AO,4DO</text>
<text x="37.1" y="189.7">AI1</text>
<text x="40.5" y="189.7">AI2</text>
<text x="44.1" y="189.7">AI3</text>
<text x="53.3" y="189.5">AI4</text>
<text x="90.1" y="189.6">DO1,2</text>
<text x="94.2" y="189.6">DO3,4</text>
<text x="98.3" y="189.6">DO5,6</text>
<text x="102.3" y="189.6">DO7,8</text>
<text x="177.7" y="189.6">АO1</text>
<text x="181.9" y="189.6">AO2</text>
<text x="190.4" y="187.5">RS485</text>
<text x="190.5" y="188.5">канал1</text>
<text x="221.2" y="190.3">Разработал</text>
<text x="221.3" y="192">Проверил</text>
<text x="228.4" y="192">Шабалин</text>
<text x="228.8" y="190.2">Власов</text>
<text x="186.9" y="195.9">A1</text>
<text x="187" y="194.6">Y</text>
<text x="221.4" y="193.6">Т. контроль</text>
<text x="221.4" y="195.3">Н. контроль</text>
<text x="228.4" y="193.7">Шабалин</text>
<text x="268.8" y="192.5">РКД</text>
<text x="274.4" y="192.5">4</text>
<text x="280" y="192.5">12</text>
<text x="16.2" y="198.5" transform="rotate(-90 16.2 198.5)">Инв.N подл</text>
<text x="186.4" y="198.5">USB2</text>
<text x="194.7" y="198.3">Ethernet</text>
<text x="221.3" y="198.8">Утверждаю</text>
<text x="228.4" y="198.7">Шилов</text>
<text x="267.3" y="200.5">Формат А1</text>
</g>
<g font-size="1.1">
<text x="187" y="190.4">Modbas RTU</text>
<text x="221.3" y="188.4">Изм.</text>
<text x="224.8" y="188.4">Лист</text>
<text x="227.9" y="188.4">Коп.уч.</text>
<text x="231.5" y="188.4">N док.</text>
<text x="235.7" y="188.4">Подп.</text>
<text x="240.1" y="188.4">Дата</text>
<text x="267.9" y="190">Стадия</text>
<text x="273.7" y="190.1">Лист</text>
<text x="279" y="190.1">Листов</text>
<text x="188.2" y="193.3">RS485/USB</text>
</g>
<text font-size=".8" x="82.4" y="150.4" transform="rotate(-90 82.4 150.4)">3</text>
</svg>
